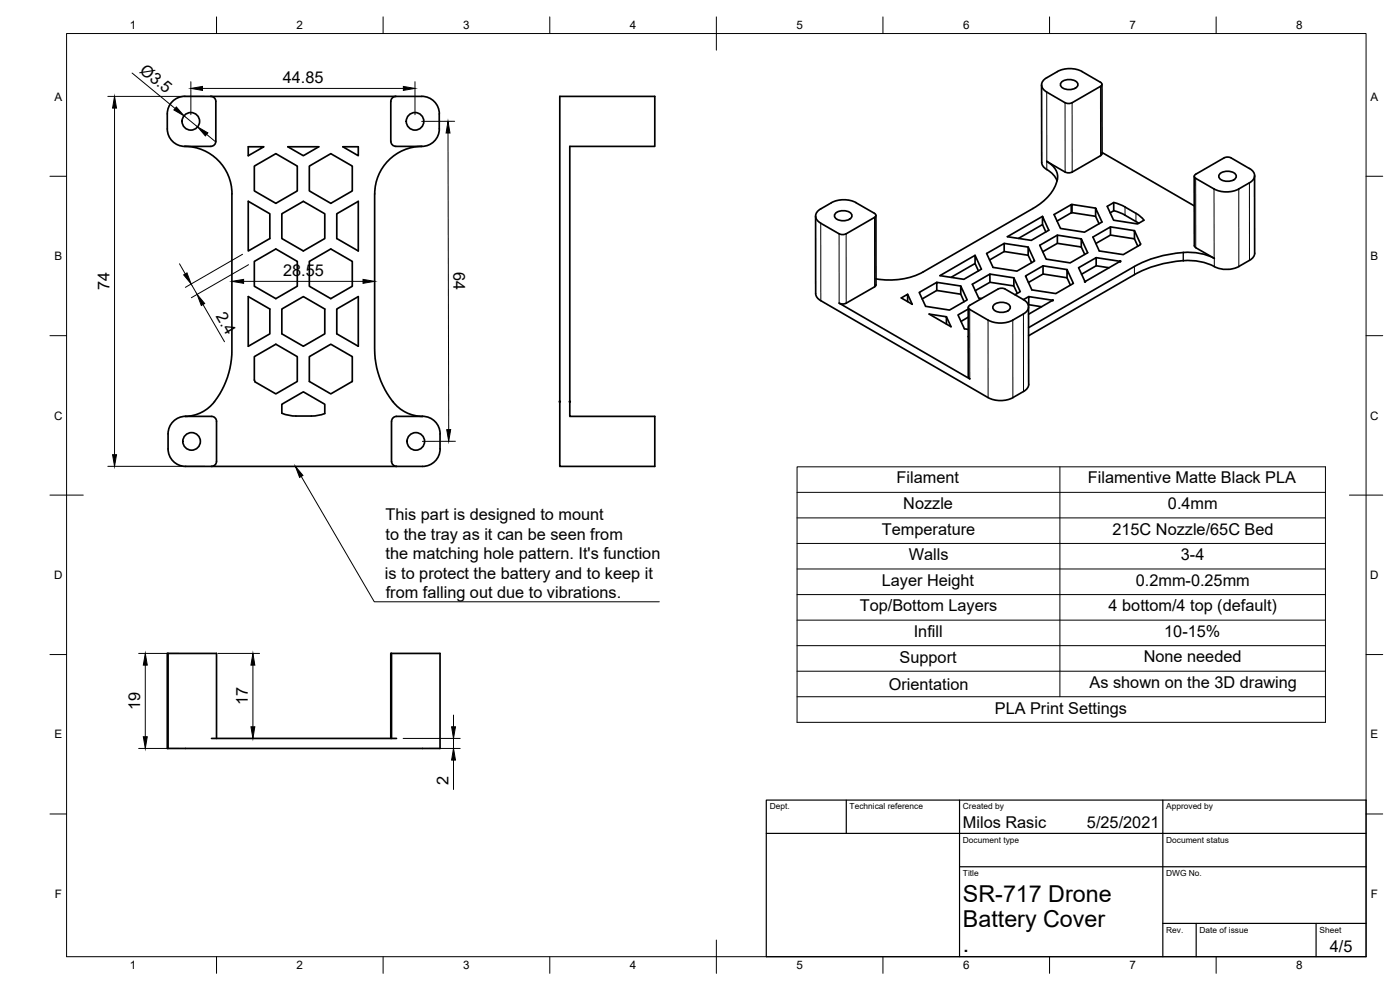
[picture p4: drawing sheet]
<svg xmlns="http://www.w3.org/2000/svg" width="420mm" height="297mm" viewBox="0 0 420 297" stroke-linecap="round" stroke-linejoin="round" font-family="sans-serif">
<!-- layer: Visible -->
<g fill="none" stroke="#000" stroke-width=".51">
<path d="M50.2 38.7v-4.5a5.2 5.2 0 0 1 5.3-5.3h71.1a5.3 5.3 0 0 1 5.2 5.3v4.5M50.2 38.7a5.3 5.3 0 0 0 5.3 5.2M63.3 28.9a1.49 1.49 0 0 1 1.5 1.5v12a1.49 1.49 0 0 1-1.5 1.5h-7.8M118.8 28.9a1.49 1.49 0 0 0-1.5 1.5v12a1.54 1.54 0 0 0 1.5 1.5h7.8a5.3 5.3 0 0 0 5.2-5.2M168 28.9h28.5v15h-25.5v81h25.5v15h-28.5zM312.6 25.5v23.3M318.6 24.6a3.6 3.6 0 0 1 4.8 .4 1.59 1.59 0 0 1-1.7 1.8 2.8 2.8 0 0 1-3.5-1.4zM321.8 30.8l-.9 .2-1.2-.2-5.6-3.2a2.28 2.28 0 0 1-1.5-2.1 2.28 2.28 0 0 1 1.5-2.2 12.5 12.5 0 0 1 5.6-2.6h2.7l1.6 .4 6.3 3.6 .4 .5-.4 .7-8.5 4.9M330.7 25.3v20.8M55.4 43.9a14.2 14.2 0 0 1 14.2 14.3v46.8a24 24 0 0 1-7.4 17.7l-1.7 1-1.9 .8-3 .4M74.5 44h4.7l-4.7 2.7zM76.3 49.8l6.5-3.7 6.4 3.7v7.5l-6.4 3.7-6.5-3.7z"/>
<path d="M86.4 44h9.3l-4.7 2.7zM92.8 49.8l6.5-3.7 6.4 3.7v7.5l-6.4 3.7-6.5-3.7zM102.9 44h4.6v2.7zM126.6 43.9a14.3 14.3 0 0 0-14.2 14.3v46.5a24.1 24.1 0 0 0 7.7 18l1.8 1.1 1.9 .7 3 .4M312.6 48.7l.2 .8 .5 .7a8.9 8.9 0 0 1 3.9 4M314.1 48.4a5.3 5.3 0 0 1 3.2 5.5M314.2 48.4h.1M317.3 53.9a13.5 13.5 0 0 1-7.3 8.7l-33 19a22.1 22.1 0 0 1-14.1 2.1M330.3 46.7l-8.5 4.9-.8 .3-1.3-.3-5.5-3.2M330.7 46.1l-.4 .6M330.7 45.7l27.7 16.1M358.4 52.9v20.8l.5 .6"/>
<path d="M358.6 52.5l8.8-5.1 .8-.3 1.3 .3 5.5 3.2a2.26 2.26 0 0 1 1.5 2.1 2.26 2.26 0 0 1-1.5 2.1 12.3 12.3 0 0 1-5.6 2.7h-2.7l-1.6-.5-6.2-3.5a.61 .61 0 0 1-.3-1zM366.1 52.1a3.6 3.6 0 0 1 4.8 .4 1.59 1.59 0 0 1-1.7 1.8 2.8 2.8 0 0 1-3.4-1.4zM376.5 52.7v23.3M74.5 60.4l6.5 3.7v7.5l-6.5 3.7zM76.3 78.4l6.5-3.7 6.4 3.7v7.5l-6.4 3.7-6.5-3.7zM84.6 64.1l6.4-3.7 6.5 3.7v7.5l-6.5 3.7-6.4-3.7zM92.8 78.4l6.5-3.7 6.4 3.7v7.5l-6.4 3.7-6.5-3.7zM101.1 64.1l6.4-3.7v14.9l-6.4-3.7zM244.8 64.8v23.3l.2 .8 .5 .7 51 29.7M250.8 64a3.6 3.6 0 0 1 4.8 .3 1.59 1.59 0 0 1-1.7 1.9 2.8 2.8 0 0 1-3.5-1.5zM256.9 60.8l5.5 3.2a.64 .64 0 0 1 .5 .6 .64 .64 0 0 1-.5 .6M257 60.8a8.2 8.2 0 0 0-7.5 0l-3.2 1.9a2.25 2.25 0 0 0-1.5 2.1 2.25 2.25 0 0 0 1.5 2.2"/>
<path d="M262.4 65.2l-8.5 4.9-.8 .3-1.3-.3-5.5-3.1M262.9 64.6v21.1l-8.9 5.3-1.3 .2-.9-.2 39.3 22.7-.5-.7v-20.8M292.6 76.6l-10.5 6.1 7.2 1.1 5.2-3-1.9-4.2v2.5M297 78l4.4-2.5 7.2 1.1 1 2.2M301.4 73l7.2 1.1v2.5M308.6 74.1l1.9 4.2-5.3 3.1-7.2-1.2-1.9-4.1 5.3-3.1v2.5M312.9 64.9l-10.6 6.1 7.2 1.1 5.3-3-1.9-4.2v2.5M312.9 75.5l4.4-2.5 7.2 1.1 1 2.2M313 79.8l-5.2 3 1.9 4.2 7.2 1.1 5.2-3.1-1.9-4.1v2.4M313.9 69.6l-1-2.2-7.2 4.1M317.3 70.6l-5.3 3 2 4.2 7.2 1.1 5.2-3.1-1.9-4.1v2.4M321.5 63.8v-2.4l-5.2 3 2 4.1 7.2 1.2 5.2-3.1-1.9-4.2v2.5"/>
<path d="M321.5 63.8l-4.3 2.5M321.7 63.8h-.2M321.7 61.3l-.2 .1M321.7 63.8l7.1 1.1 1 2.2M324.5 71.7l-7.2-1.1v2.4M328.8 62.4l-7.1-1.1v2.5M328.9 73.1l4.4-2.6 7.2 1.2 1 2.2M329 77.3l7.2 1.1-10.6 6.1-1.9-4.2 5.3-3v2.4M333.3 70.5v-2.4l-5.3 3 1.9 4.2 7.2 1.1 5-2.9M333.3 68.1l7.2 1.1v2.5M334.3 63.2l3.3 1.3M334.3 60.8l2.8 1 3.8 2.2 1.4 1 1 1.1-1.9 1.1-7.2-1.1-1.9-4.2 1.9-1.1v2.4l-1 .6"/>
<path d="M337.6 64.6l4.1 2.4M340.5 69.2l1.8 4M342.3 73.2l-.2 .3M355.1 75.8a35.2 35.2 0 0 0-14.6 4.2l-31.8 18.3M355.1 78.2a17.4 17.4 0 0 1 10.1 2.1 8.3 8.3 0 0 0 6.6-.3M355.1 75.8a17 17 0 0 1 9.3 1.7M355.1 78.2h.1M355.1 75.8h.1M355.1 78.2a35.2 35.2 0 0 0-14.6 4.2l-31.8 18.3M358.9 74.3l5.5 3.2M364.4 77.5h.1M376.6 76l-.2 .7-.9 1.1-3.7 2.2"/>
<path d="M74.5 89l6.5 3.7v7.5l-6.5 3.7zM84.6 92.7l6.4-3.7 6.5 3.7v7.5l-6.5 3.7-6.4-3.7zM101.1 92.7l6.4-3.7v14.9l-6.4-3.7zM272.4 88.3l1.4 3-3.3-1.9 1.9-1.1v2.2M276.8 89.7l4.3-2.5 7.2 1.1 1 2.2M281.1 84.7l-5.2 3 1.9 4.2 7.2 1.1 5.3-3-2-4.2v2.5M284 95l1.4 3-6.6-3.8 5.2 .8v2.2M288.3 85.8l-7.2-1.1v2.5M290.6 92.7l-3.1 1.8 1.9 4.2 1.2 .1M290.6 95.2l-2.2 1.2M292.7 87.2l4.4-2.5 7.2 1.1 1 2.2M293.6 81.3l-1-2.2-7.2 4.1"/>
<path d="M297.1 82.2l7.2 1.2v2.4M297.1 84.7v-2.5l-5.3 3.1 1.9 4.1 .9 .2M298.3 91.5a3.6 3.6 0 0 1 4.8 .3 1.59 1.59 0 0 1-1.7 1.9 2.8 2.8 0 0 1-3.5-1.5zM301.6 86.7l5.5 3.2M301.7 86.7l-1.3-.2-.9 .2-8.7 5.1a.61 .61 0 0 0 .2 1l5.5 3.2a8.2 8.2 0 0 0 7.5 0l3.1-1.8M304.3 83.4l1.9 4.1-1.6 .9M307.2 89.9a2.27 2.27 0 0 1 1.5 2.2 2.27 2.27 0 0 1-1.6 2.1M308.6 91.5l4 .5M308.7 84.8l4.3-2.6 7.2 1.1 1 2.3M308.7 92v23.7l-.4 .8-.6 .7-3.7 2.1M308.7 91.4v-2.4l7.2 1.1-7.2 4.2M308.7 89l-1.6 .9"/>
<path d="M320.2 80.9l-7.2-1.1v2.4M332.8 80.3l-3.8-.6-4.4 2.6M76.3 107l6.5-3.7 6.4 3.7v7.5l-6.4 3.7-6.3-3.6-.2-.6zM105.8 114.3l-6.5 3.9-6.5-3.7v-7.5l6.5-3.7 6.4 3.7v7.3M290.6 101h.1M304 119.3a8.2 8.2 0 0 1-7.4 0M84.6 124v-2.7l6.4-3.7 6.5 3.7v2.8l-1.7 .5-1.8 .2h-5.8l-1.8-.2-1.8-.6M119 139.9a1.52 1.52 0 0 1-1.5-1.5v-12a1.49 1.49 0 0 1 1.5-1.5h7.8a5.2 5.2 0 0 1 5.3 5.3v4.5a5.3 5.3 0 0 1-5.3 5.2h-71.1a5.3 5.3 0 0 1-5.3-5.2v-4.5a5.2 5.2 0 0 1 5.3-5.3h7.8a1.49 1.49 0 0 1 1.5 1.5v12a1.49 1.49 0 0 1-1.5 1.5M50.4 196.1h14.6v25.5M50.4 196.1h-.2v28.5h81.9v-28.5h-14.6M50.4 196.1v28.5M117.5 196.1h-.2v25.5"/>
<path d="M117.5 196.1v25.5M63.5 221.6h55.5"/>
<circle cx="57.3" cy="36.4" r="2.64"/>
<circle cx="124.6" cy="36.4" r="2.64"/>
<circle cx="57.5" cy="132.4" r="2.64"/>
<circle cx="124.8" cy="132.4" r="2.64"/>
</g>
<circle cx="64.4" cy="120.5" r=".25" fill="#000"/>
<g fill="#000" stroke="#000" stroke-width=".3">
<circle cx="336.2" cy="78.4" r=".24"/>
<circle cx="315.9" cy="90.1" r=".24"/>
<circle cx="325.6" cy="84.5" r=".24"/>
<circle cx="168" cy="120.5" r=".24"/>
<circle cx="171" cy="120.5" r=".24"/>
</g>
<!-- layer: Visible Narrow -->
<g fill="none" stroke="#000" stroke-width=".3">
<path d="M314.1 27.6l.1 23.3M319.6 30.8l.1 20.8M321.8 30.8v20.8M330.3 25.9v20.8M358.8 53.5l.1 20.8M364.3 56.7l.1 23.3M371.8 56.7v23.3M375 54.8v23.3M246.3 67v23.2M251.8 70.2v20.8M253.9 70.2l.1 20.8M262.4 65.2l.1 20.9"/>
<path d="M337.6 62.1v2.5M340.4 80l.1 2.4M340.9 64v2.5M355.1 75.8v2.4M291 92.8v20.9M296.5 96v23.3M304 96v23.3M307.1 94.2l.1 23.3"/>
</g>
<!-- layer: Border -->
<g fill="none" stroke="#000" stroke-width=".3">
<path d="M20 10.1h390v276.9h-390zM65 5.1v5M115 5.1v5M165 5.1v5M215 5.1v10M265 5.1v5M315 5.1v5M365 5.1v5M15 52.9h5M410 52.9h5M15 100.7h5M410 100.7h5"/>
<path d="M15 148.6h10M405 148.6h10M15 196.4h5M410 196.4h5M15 244.2h5M410 244.2h5M65 287v5M115 287v5M165 287v5M215 282.1v9.9M265 287v5M315 287v5"/>
<path d="M365 287v5"/>
</g>
<!-- layer: TitleBlock -->
<path d="M230 240.1h180v46.9h-180zM230 250h180M254 240.1v9.9M288 240.1v46.9M349 240.1v46.9M288 260.1h122M349 277.1h61M359 277.1v9.9M395 277.1v9.9" fill="none" stroke="#000" stroke-width=".36"/>
<!-- layer: Dimensions -->
<g fill="none" stroke="#000" stroke-width=".3">
<path d="M32.4 28.9h28.9M34.4 32.4v104M39.6 21.9l12.9 10.6M55.2 34.8l4.1 3.3M57.3 24.5v9.9M60.8 26.5h60.3M124.5 24.5v9.9M134.5 39.9l.2 89M136.4 36.4h-9.8M62 40.3l2.7 2.3M53.9 79.1l1.7 3.1M72.8 76.3l-17.2 9.9"/>
<path d="M74.6 79.4l-17.2 9.9M57.4 85.2l1.8 3.1M60.9 91.4l6.5 11.1M73.1 84.4h35.8M32.4 139.9h29.1M136.7 132.4h-9.9M41.6 196.1h12.1M43.6 199.6v21.5M65.5 196.1h12.4M75.9 199.6v18.5M136.1 214.6v3.5M41.6 224.6h12.1"/>
<path d="M121 221.6h17.1M128.8 224.6h9.3M136.1 221.6v3M136.1 228.1v8.8"/>
</g>
<g fill="#000" stroke="#000" stroke-width=".3">
<path d="M34.4 28.9l.6 3.5h-1.2zM52.9 32.1l2.3 2.7-3-1.8zM57.3 26.5l3.5-.6v1.2zM59.3 38.1l3.1 1.8-.8 .9zM121.1 25.9l3.4 .6-3.4 .6zM134.5 36.4l.5 3.5h-1.1zM55.1 82.5l1-.6 1.3 3.3zM59.2 88.3l2.2 2.8-1 .6zM69.6 84.4l3.5-.6v1.2zM108.9 83.8l3.5 .6-3.5 .6zM33.8 136.4h1.2l-.6 3.5zM134.1 128.9h1.2l-.6 3.5z"/>
<path d="M43.6 196.1l.6 3.5h-1.2zM75.9 196.1l.6 3.5h-1.2zM75.3 218.1h1.2l-.6 3.5zM135.5 218.1h1.2l-.6 3.5zM43 221.1h1.2l-.6 3.5zM136.1 224.6l.6 3.5h-1.2z"/>
</g>
<!-- layer: Annotations -->
<path d="M88.6 139.9l2.3 2.7-1 .6z" fill="#000" stroke="#000" stroke-width=".3"/>
<path d="M90.4 142.9l21.9 37.7h85.6" fill="none" stroke="#000" stroke-width=".3"/>
<!-- layer: BOM -->
<path d="M239.2 140.1h158.6v76.6h-158.6zM239.2 155.4h158.6M239.2 147.7h158.6M318.1 140.1v68.9M239.2 178.4h158.6M239.2 170.7h158.6M239.2 163.1h158.6M239.2 193.7h158.6M239.2 186.1h158.6M239.2 209h158.6M239.2 201.4h158.6" fill="none" stroke="#000" stroke-width=".3"/>
<g font-size="7">
<text x="289" y="270.6">SR-717 Drone</text>
<text x="289" y="278.1">Battery Cover</text>
<text x="289" y="285.5">.</text>
</g>
<g font-size="4.9">
<text x="41.7" y="21.5" transform="rotate(40 41.7 21.5)">Ø3.5</text>
<text x="84.9" y="25">44.85</text>
<text x="84.9" y="82.9">28.55</text>
<text x="136.1" y="81.7" transform="rotate(90 136.1 81.7)">64</text>
<text x="32.9" y="87.2" transform="rotate(-90 32.9 87.2)">74</text>
<text x="64.6" y="94.8" transform="rotate(60 64.6 94.8)">2.4</text>
<text x="269.1" y="145.1">Filament</text>
<text x="326.5" y="145.1">Filamentive Matte Black PLA</text>
<text x="271.1" y="152.7">Nozzle</text>
<text x="350.5" y="152.7">0.4mm</text>
<text x="115.7" y="156">This part is designed to mount</text>
<text x="115.7" y="161.9">to the tray as it can be seen from</text>
<text x="264.7" y="160.4">Temperature</text>
<text x="333.9" y="160.5">215C Nozzle/65C Bed</text>
<text x="115.7" y="167.8">the matching hole pattern. It's function</text>
<text x="115.5" y="173.6">is to protect the battery and to keep it</text>
<text x="272.7" y="168">Walls</text>
<text x="354.4" y="168.1">3-4</text>
<text x="115.8" y="179.5">from falling out due to vibrations.</text>
<text x="264.6" y="175.7">Layer Height</text>
<text x="340.9" y="175.7">0.2mm-0.25mm</text>
<text x="258" y="183.5">Top/Bottom Layers</text>
<text x="332.7" y="183.5">4 bottom/4 top (default)</text>
<text x="274.2" y="191.1">Infill</text>
<text x="349.4" y="191.1">10-15%</text>
<text x="270" y="198.8">Support</text>
<text x="343.2" y="198.7">None needed</text>
<text x="266.7" y="207">Orientation</text>
<text x="327" y="206.5">As shown on the 3D drawing</text>
<text x="42" y="213.2" transform="rotate(-90 42 213.2)">19</text>
<text x="74.4" y="211.7" transform="rotate(-90 74.4 211.7)">17</text>
<text x="298.6" y="214.2">PLA Print Settings</text>
<text x="134.6" y="235.5" transform="rotate(-90 134.6 235.5)">2</text>
<text x="289" y="248.5">Milos Rasic</text>
<text x="326.2" y="248.5">5/25/2021</text>
<text x="399.1" y="285.7">4/5</text>
</g>
<g font-size="3.5">
<text x="39" y="8.8">1</text>
<text x="89" y="8.8">2</text>
<text x="139" y="8.8">3</text>
<text x="189" y="8.8">4</text>
<text x="239" y="8.8">5</text>
<text x="289" y="8.8">6</text>
<text x="339" y="8.8">7</text>
<text x="389" y="8.8">8</text>
<text x="16.3" y="30.2">A</text>
<text x="411.3" y="30.2">A</text>
<text x="16.3" y="78">B</text>
<text x="411.3" y="78">B</text>
<text x="16.2" y="125.9">C</text>
<text x="411.2" y="125.9">C</text>
<text x="16.2" y="173.7">D</text>
<text x="411.2" y="173.7">D</text>
<text x="16.3" y="221.6">E</text>
<text x="411.3" y="221.6">E</text>
<text x="16.4" y="269.4">F</text>
<text x="411.4" y="269.4">F</text>
<text x="39" y="290.8">1</text>
<text x="89" y="290.8">2</text>
<text x="139" y="290.8">3</text>
<text x="189" y="290.8">4</text>
<text x="239" y="290.8">5</text>
<text x="289" y="290.8">6</text>
<text x="339" y="290.8">7</text>
<text x="389" y="290.8">8</text>
</g>
<g font-size="2.5">
<text x="231" y="242.9">Dept.</text>
<text x="255" y="242.9">Technical reference</text>
<text x="289" y="242.9">Created by</text>
<text x="350" y="242.9">Approved by</text>
<text x="289" y="252.8">Document type</text>
<text x="350" y="252.8">Document status</text>
<text x="289" y="262.9">Title</text>
<text x="350" y="262.9">DWG No.</text>
<text x="350" y="279.9">Rev.</text>
<text x="360" y="279.9">Date of issue</text>
<text x="396" y="279.9">Sheet</text>
</g>
</svg>
